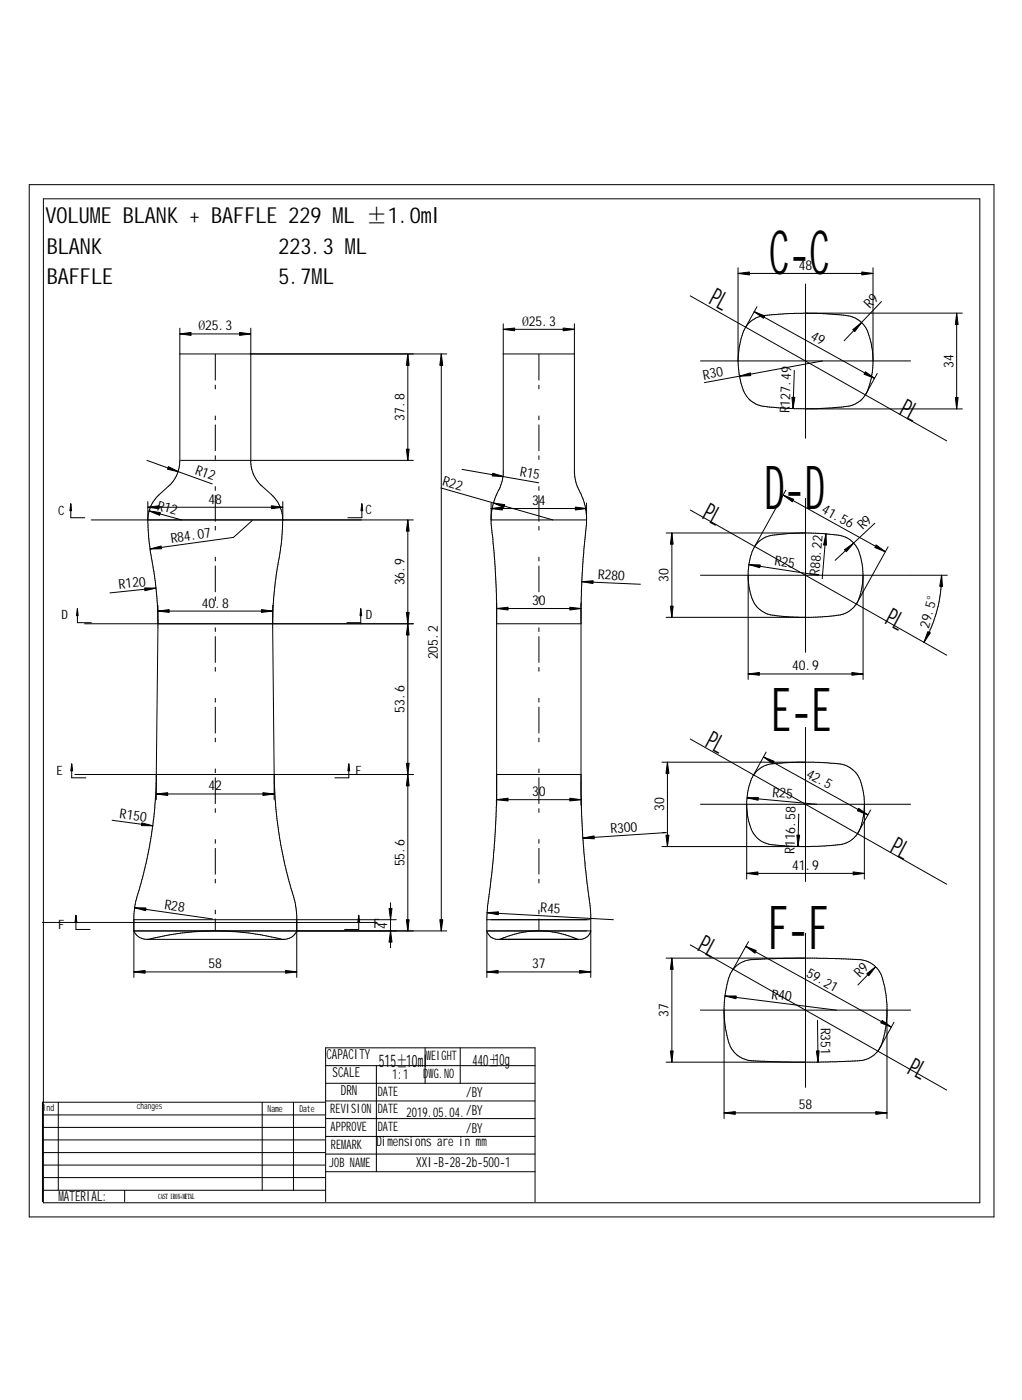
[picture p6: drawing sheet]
<svg xmlns="http://www.w3.org/2000/svg" width="235mm" height="322mm" viewBox="0 0 235 322" stroke-linecap="round" stroke-linejoin="round" font-family="sans-serif">
<g fill="none" stroke="#000" stroke-width=".23">
<path d="M6.7 42.5h222.2v237.8h-222.2zM10 45.8h215.6v231.2h-215.6zM41.4 75.6v31.4a7.6 7.6 0 0 1-2.6 5 13.6 13.6 0 0 0-3.7 3.9l-.8 1.9-.3 1.7M41.4 76.9h16.3M57.7 75.6v31a7.7 7.7 0 0 0 2.6 5.4 13.6 13.6 0 0 1 3.8 3.9 10 10 0 0 1 .9 6.4l-.3 3.2-1.3 8.2-.6 7h-26.4M115.9 74.6v34.6l-.3 1.6-.5 1.5a15.6 15.6 0 0 0-2 6.6M115.9 75.8h16.3M132.2 74.6v34.3a12.2 12.2 0 0 0 1.7 5.3 12.7 12.7 0 0 1 1.1 4.7M158.9 68.1l59.1 33.4M169.9 63h31.1M169.9 61.7v21.6a16.9 16.9 0 0 0 2 7.9 6.1 6.1 0 0 0 4.8 2.5l8.8 .5M173.7 71.8l27.7 15.4"/>
<path d="M174.3 70.6l-2.9 5.2a19.6 19.6 0 0 0-1.5 7.2M185.9 72.1l3.3 .1a34.7 34.7 0 0 1 7.4 .9 6.7 6.7 0 0 1 3.8 5.4l.4 2 .2 2M201 61.7v22.1l-.5 3.6a7.4 7.4 0 0 1-3.6 5.6 24.5 24.5 0 0 1-7.3 1.1l-4.1 .1M202.9 69.5l-8.5 9M220.3 72.1v22.1M221.6 72.1h-36.6l-5.3 .2a16.2 16.2 0 0 0-5.7 1l-1.3 .9-1 1.2M41.4 81.5h61.5M93.9 81.5v24.5M101.6 81.5v132.9M115.9 81.5h16.3M182.8 85.4l-.2 8.7M185.5 94.2h36.1"/>
<path d="M189.4 83.1l-27.2 5M202 86l-2.7 4.8M16.3 116v3.2h3.2M21 119.7h74.2M33.8 106l15.1 5.4M34 116.8h31.1M34 115.5l.2 8 .4 3.7 1.1 6.5 .5 4.2 .2 5M34.3 117.7l7.5 2M41.6 106h53.6M58.1 119.9l-4.3 3.9-19.3 2.6M65.1 115.5v4.2M83.3 116v3.2h-3.2"/>
<path d="M93.9 119.7v94.7M101.5 112.4l25.8 7.3M106.4 108.1l17.6 3.1M113.1 119.7h21.9M113.1 115.9v4.7l.8 8.7 .4 9.2v46.9M113.1 117.1h21.9M135 115.9v4.7l-.8 8.2-.4 10.5M158.9 117.5l59.1 33.4M180.3 114l23.5 13.1M180.9 112.9l-7.2 13.1M35.9 135.5l-10.6 1.1M36.4 139.4l-.4 44.8"/>
<path d="M62.8 139.4l.3 39M133.8 138.9v46.5M133.9 134l13.5 .6M153.4 122.8h33.1l3.3 .1a19.2 19.2 0 0 1 5.2 1 7.5 7.5 0 0 1 3.5 6l.2 2.6M154.7 122.8v19.4M172.3 133.3v.4a10.6 10.6 0 0 0 2.1 6.2 8.2 8.2 0 0 0 5.9 2.1l3.7 .2M172.4 130l16 2.5M183.2 122.8l-2.9 .2a8.5 8.5 0 0 0-5.6 1.8 8.7 8.7 0 0 0-2.3 5.1l-.1 1.7v24.9M184.4 122.8h-.4M190.2 123l-.9 10.3M198.7 133.3l-.2 1.7a7.3 7.3 0 0 1-4.3 6.4 38.8 38.8 0 0 1-7.3 .8h-33.5M198.7 132.5v24"/>
<path d="M198.7 132.5v.4M201.4 120.5l-9.1 8.6M204.5 125.9l-7.3 13.1M209.7 132.5h8.4M216.8 132.5l-.3 4.4-.5 2.8-1.5 4.6-1.8 3.6M17.8 140.2v3.2h3.2M19.5 143.7h75.7M62.8 142v.4M83.1 140.2v3.2h-3.3M114.3 143.7h19.5M114.3 140.2h19.5M172.3 155.2h26.4"/>
<path d="M16.5 175.9v3.2h3.3M17.2 178.4h78M63.1 178.4v5.8M63.1 178.4l.1 .4M80.3 175.9v3.2h-3.2M114.3 178.4h19.5M152.4 175.5h35l4.1 .3a6.5 6.5 0 0 1 7.1 5.9l.4 2.9v17.9M153.7 175.5v19.5M158.9 170.2l59.1 33.5M175.8 174.4l24 13.3M176.4 173.2l-3 5.4M182.3 175.6l-1.2 .1a17.2 17.2 0 0 0-5.3 .8 6.5 6.5 0 0 0-3.4 4.8l-.5 3.3v17.9"/>
<path d="M183.6 175.5l-.4 .1M25.8 188.9l9.4 1.3M35.2 190.2l-1.6 8.7-1.6 6.1a23.4 23.4 0 0 0-1.2 5.8v14.3M36 182.9h27.1M36 180.1l-.4 5.9-.4 4.2M63.2 180.5l.3 4.7a96.3 96.3 0 0 0 1.8 12.5l2 7.7a18.9 18.9 0 0 1 1 5.4v14.3M114.3 183.8l-.7 13.5-1.5 12.9v14.9M114.3 184.2h19.5M133.8 183l.6 13 1.6 13.7v15.4M152.5 191.8h.9l-19.2 1.2M171.9 185.9a12.2 12.2 0 0 0 2 6.6 6 6 0 0 0 5.1 2.2l3.8 .2M172 183.8l16.1 1.4"/>
<path d="M183.9 187.5l-.2 7.4M184 194.9l.4 .1M199 186.7l-.2 .8a8 8 0 0 1-3.3 6.3 16 16 0 0 1-6.1 1l-2.9 .2h-34.1M199 185.9v.4M200.4 186.5l-2.9 5.4M9.8 212.5h77M17.5 210.8v3.3h3.2M30.8 211.8h60.4M31 209.1l17.9 2.6M48.7 214.4l-7.1 .5-7.4 1.5M50.4 214.4l7.1 .5 7.5 1.5M68.3 214.4a3.2 3.2 0 0 1-2.9 2h-31.7a3.2 3.2 0 0 1-2.9-2h72.1"/>
<path d="M82.6 210.8v3.3h-3.3M89.9 207.9v10.4M112.1 214.4h23.9a2.54 2.54 0 0 1-2.4 2h-19.1a2.54 2.54 0 0 1-2.4-2zM112.1 211.8h23.6M112.1 210.2l29.1 1.6M123.4 214.4a25.9 25.9 0 0 0-8.5 2M124.7 214.4a23.4 23.4 0 0 1 8.1 1.9l.4 .1M158.9 217.6l59.1 33.5M171.7 218l33.5 18.5M171.9 201.2h27.1M172.3 216.9l-3.6 6.5M30.8 223.8h37.5"/>
<path d="M112.1 223.8h23.9M153.4 220.7h34.6l8.6 .3a6.2 6.2 0 0 1 6.9 5.8l.5 2 .2 2.6v26.2M154.7 220.7v23.9M166.7 233.5l.4 3.8a8.2 8.2 0 0 0 3.2 6.1 10.8 10.8 0 0 0 5.7 1l6.2 .2M166.9 229.4l25.7 3.2M183 220.7l-8.3 .2a6.7 6.7 0 0 0-6.2 2.7l-.4 .8-.6 2-.7 4.6-.1 26.6M188.2 235l.1 9.6M201.6 222.7l-4.1 4.2M204.2 233.9l-.4 3.8-1 3.2M205.8 235.4l-3.6 6.6M9.8 256.8h65M9.8 259.7h65"/>
<path d="M13.4 253.9v20.2M60.4 253.9v20.2M67.6 253.9v20.2M74.8 253.9h-65v22.9M75 249.5h48.2M75 245.4h48.2M75 257.6h48.2M75 253.6h48.2M86.7 245.4v24.5M97.9 241.3v8.2M106 241.3v8.2M166.7 256.3h37.5"/>
<path d="M202.2 242a6.7 6.7 0 0 1-6 2.4l-7.4 .2h-35.4M202.6 241.3l-.4 .7M9.8 262.5h65M9.8 265.5h65M9.8 268.3h65M10 271.2h65M10 274.1h65M28.7 274.1v2.7M75 276.8v-35.5h48.2v35.5M75 269.9h48.2M75 265.8h48.2M75 261.7h48.2"/>
</g>
<g fill="#000" stroke="#000" stroke-width=".23">
<path d="M41.4 76.9l2.6-.3v.6z" fill-rule="evenodd"/>
<path d="M55.2 76.6l2.5 .3-2.5 .3z" fill-rule="evenodd"/>
<path d="M115.9 75.8l2.6-.2v.6z" fill-rule="evenodd"/>
<path d="M129.7 75.6l2.5 .2-2.5 .4z" fill-rule="evenodd"/>
<path d="M169.9 63l2.7-.4v.7z" fill-rule="evenodd"/>
<path d="M173.7 71.8l2.4 1-.3 .5z" fill-rule="evenodd"/>
<path d="M196.3 75.9l2.1-1.6-1.6 2.1z" fill-rule="evenodd"/>
<path d="M198.4 62.6l2.6 .4-2.6 .3z" fill-rule="evenodd"/>
<path d="M220.3 72.1l.3 2.6h-.6z" fill-rule="evenodd"/>
<path d="M93.9 81.5l.3 2.6h-.6z" fill-rule="evenodd"/>
<path d="M101.6 81.5l.3 2.6h-.6z" fill-rule="evenodd"/>
<path d="M170.3 86.6l2.5-.7v.6z" fill-rule="evenodd"/>
<path d="M182.3 91.5h.7l-.4 2.6z" fill-rule="evenodd"/>
<path d="M199.3 85.6l2.1 1.6-2.5-1z" fill-rule="evenodd"/>
<path d="M220 91.6h.6l-.3 2.6z" fill-rule="evenodd"/>
<path d="M16.3 116l.2 1.6h-.4z" fill-rule="evenodd"/>
<path d="M34 116.8l2.6-.3v.7z" fill-rule="evenodd"/>
<path d="M34.3 117.7l2.6 .4-.2 .6z" fill-rule="evenodd"/>
<path d="M38.8 107.5l2.3 1.2-2.5-.6z" fill-rule="evenodd"/>
<path d="M62.5 116.5l2.6 .3-2.6 .4z" fill-rule="evenodd"/>
<path d="M83.3 116l.2 1.6h-.4z" fill-rule="evenodd"/>
<path d="M93.6 103.4h.6l-.3 2.6z" fill-rule="evenodd"/>
<path d="M113.5 109l2.5 .8-2.7-.2z" fill-rule="evenodd"/>
<path d="M113.1 117.1l2.6-.3v.7z" fill-rule="evenodd"/>
<path d="M113.6 115.9l2.6 .3-.2 .7z" fill-rule="evenodd"/>
<path d="M132.5 116.8l2.5 .3-2.5 .4z" fill-rule="evenodd"/>
<path d="M180.3 114l2.5 1-.4 .6z" fill-rule="evenodd"/>
<path d="M33.3 135.4l2.6 .1-2.5 .5z" fill-rule="evenodd"/>
<path d="M34.5 126.4l2.6-.6 .1 .6z" fill-rule="evenodd"/>
<path d="M93.9 119.7l.3 2.6h-.6z" fill-rule="evenodd"/>
<path d="M114.3 140.2l2.7-.3v.6z" fill-rule="evenodd"/>
<path d="M131.2 139.9l2.6 .3-2.6 .3z" fill-rule="evenodd"/>
<path d="M133.9 134l2.7-.2-.1 .6z" fill-rule="evenodd"/>
<path d="M154.7 122.8l.3 2.5h-.7z" fill-rule="evenodd"/>
<path d="M154.3 139.6h.7l-.3 2.6z" fill-rule="evenodd"/>
<path d="M172.4 130l2.6 .1-.1 .7z" fill-rule="evenodd"/>
<path d="M190.2 123l.1 2.5h-.7z" fill-rule="evenodd"/>
<path d="M194.4 126.6l2.2-1.5-1.7 2z" fill-rule="evenodd"/>
<path d="M201.7 125.5l2.1 1.6-2.4-1z" fill-rule="evenodd"/>
<path d="M216.8 132.5l.2 2.6-.6-.1z" fill-rule="evenodd"/>
<path d="M17.8 140.2l.2 1.6h-.4z" fill-rule="evenodd"/>
<path d="M36.4 140.7l2.5-.3v.6z" fill-rule="evenodd"/>
<path d="M60.2 140.4l2.6 .3-2.6 .3z" fill-rule="evenodd"/>
<path d="M83.1 140.2l.2 1.6h-.4z" fill-rule="evenodd"/>
<path d="M93.6 141h.6l-.3 2.7z" fill-rule="evenodd"/>
<path d="M93.9 143.7l.3 2.5h-.6z" fill-rule="evenodd"/>
<path d="M172.3 155.2l2.5-.3v.6z" fill-rule="evenodd"/>
<path d="M196.1 154.9l2.6 .3-2.6 .3z" fill-rule="evenodd"/>
<path d="M213.6 145.5l.6 .2-1.5 2.2z" fill-rule="evenodd"/>
<path d="M16.5 175.9l.2 1.6h-.4z" fill-rule="evenodd"/>
<path d="M80.3 175.9l.2 1.6h-.4z" fill-rule="evenodd"/>
<path d="M93.6 175.8h.6l-.3 2.6z" fill-rule="evenodd"/>
<path d="M153.7 175.5l.3 2.6h-.7z" fill-rule="evenodd"/>
<path d="M175.8 174.4l2.4 .9-.3 .6z" fill-rule="evenodd"/>
<path d="M32.6 189.5l2.6 .7-2.6-.1z" fill-rule="evenodd"/>
<path d="M36 182.9l2.6-.3v.6z" fill-rule="evenodd"/>
<path d="M60.5 182.6l2.6 .3-2.6 .3z" fill-rule="evenodd"/>
<path d="M93.9 178.4l.3 2.6h-.6z" fill-rule="evenodd"/>
<path d="M114.3 184.2l2.7-.4v.7z" fill-rule="evenodd"/>
<path d="M131.2 183.8l2.6 .4-2.6 .3z" fill-rule="evenodd"/>
<path d="M134.2 193l2.6-.5v.7z" fill-rule="evenodd"/>
<path d="M153.3 192.3h.7l-.3 2.7z" fill-rule="evenodd"/>
<path d="M172 183.8l2.6-.1-.1 .6z" fill-rule="evenodd"/>
<path d="M183.5 192.3h.6l-.4 2.6z" fill-rule="evenodd"/>
<path d="M197.7 186.2l2.1 1.5-2.4-1z" fill-rule="evenodd"/>
<path d="M17.5 210.8l.2 1.6h-.4z" fill-rule="evenodd"/>
<path d="M31 209.1h2.6l-.1 .6z" fill-rule="evenodd"/>
<path d="M82.6 210.8l.2 1.6h-.4z" fill-rule="evenodd"/>
<path d="M89.9 214.4l.4 2.6h-.7z" fill-rule="evenodd"/>
<path d="M89.6 209.2h.7l-.4 2.6z" fill-rule="evenodd"/>
<path d="M93.6 211.8h.6l-.3 2.6z" fill-rule="evenodd"/>
<path d="M101.3 211.8h.6l-.3 2.6z" fill-rule="evenodd"/>
<path d="M112.1 210.2l2.7-.2-.1 .7z" fill-rule="evenodd"/>
<path d="M171.7 218l2.4 .9-.3 .6z" fill-rule="evenodd"/>
<path d="M171.9 201.2l2.6-.4v.7z" fill-rule="evenodd"/>
<path d="M196.4 200.8l2.6 .4-2.6 .3z" fill-rule="evenodd"/>
<path d="M30.8 223.8l2.6-.3v.6z" fill-rule="evenodd"/>
<path d="M65.7 223.5l2.6 .3-2.6 .3z" fill-rule="evenodd"/>
<path d="M112.1 223.8l2.6-.3v.6z" fill-rule="evenodd"/>
<path d="M133.4 223.5l2.6 .3-2.6 .3z" fill-rule="evenodd"/>
<path d="M154.7 220.7l.3 2.6h-.7z" fill-rule="evenodd"/>
<path d="M166.9 229.4h2.6v.6z" fill-rule="evenodd"/>
<path d="M199.6 224.3l2-1.6-1.6 2z" fill-rule="evenodd"/>
<path d="M203.1 235l2.1 1.5-2.4-.9z" fill-rule="evenodd"/>
<path d="M154.3 242h.7l-.3 2.6z" fill-rule="evenodd"/>
<path d="M166.7 256.3l2.6-.3v.7z" fill-rule="evenodd"/>
<path d="M188 242h.6l-.3 2.6z" fill-rule="evenodd"/>
<path d="M201.6 256l2.6 .3-2.6 .4z" fill-rule="evenodd"/>
</g>
<path d="M161.2 83.1h48.5M185.5 101v-35.7M161.2 132.5h48.5M185.5 150.3v-35.6M161.2 185.2h48.5M185.5 203.1v-35.6M161.2 232.6h48.5M185.5 250.5v-35.6" fill="none" stroke="#000" stroke-width=".23" stroke-dasharray="103.6 12.2 4.1 12.2" stroke-linecap="butt"/>
<path d="M49.6 81.5v132.9M124.1 81.5v132.9" fill="none" stroke="#000" stroke-width=".23" stroke-dasharray="6.1 1 1" stroke-linecap="butt"/>
<g font-size="14">
<text x="177.1" y="63">C-C</text>
<text x="176" y="117.3">D-D</text>
<text x="177.5" y="168.4">E-E</text>
<text x="176.8" y="218.7">F-F</text>
</g>
<g font-size="5.8">
<text x="162.9" y="69.8" transform="rotate(28 162.9 69.8)">PL</text>
<text x="206.8" y="95.4" transform="rotate(28 206.8 95.4)">PL</text>
<text x="161.4" y="119.4" transform="rotate(28 161.4 119.4)">PL</text>
<text x="203.5" y="143.5" transform="rotate(28 203.5 143.5)">PL</text>
<text x="162.1" y="171.8" transform="rotate(28 162.1 171.8)">PL</text>
<text x="204.6" y="196.1" transform="rotate(28 204.6 196.1)">PL</text>
<text x="160.4" y="218.7" transform="rotate(28 160.4 218.7)">PL</text>
<text x="208.7" y="247" transform="rotate(28 208.7 247)">PL</text>
</g>
<g font-size="5.1">
<text x="10.5" y="51.4">VOLUME BLANK + BAFFLE 229 ML ±1.0ml</text>
<text x="10.8" y="58.4">BLANK</text>
<text x="64.1" y="58.4">223.3 ML</text>
<text x="10.8" y="65.5">BAFFLE</text>
<text x="64.1" y="65.5">5.7ML</text>
</g>
<text font-size="4" x="87.2" y="245.8">515±10ml</text>
<text font-size="3.6" x="108.8" y="245.5">440±10g</text>
<g font-size="3.2">
<text x="75.1" y="244">CAPACITY</text>
<text x="76.6" y="248">SCALE</text>
<text x="90.3" y="248.5">1:1</text>
<text x="78.5" y="252.2">DRN</text>
<text x="107.4" y="252.7">/BY</text>
<text x="86.7" y="263.9">Dimensions are in mm</text>
<text x="107.4" y="260.8">/BY</text>
<text x="95.8" y="268.8">XXI-B-28-2b-500-1</text>
<text x="13.5" y="276.5">MATERIAL:</text>
</g>
<g font-size="3.1">
<text x="183.9" y="62.2">48</text>
<text x="200.3" y="71.1" transform="rotate(-46 200.3 71.1)">R9</text>
<text x="45.7" y="76.1">Ø25.3</text>
<text x="120.2" y="75">Ø25.3</text>
<text x="186.5" y="78" transform="rotate(29 186.5 78)">49</text>
<text x="162.1" y="87.4" transform="rotate(-10 162.1 87.4)">R30</text>
<text x="219.5" y="84.7" transform="rotate(-90 219.5 84.7)">34</text>
<text x="181.8" y="95.2" transform="rotate(-88 181.8 95.2)">R127.49</text>
<text x="93.1" y="96.9" transform="rotate(-90 93.1 96.9)">37.8</text>
<text x="44.7" y="109.1" transform="rotate(20 44.7 109.1)">R12</text>
<text x="101.7" y="111.7" transform="rotate(16 101.7 111.7)">R22</text>
<text x="119.6" y="109.6" transform="rotate(10 119.6 109.6)">R15</text>
<text x="36" y="117.4" transform="rotate(15 36 117.4)">R12</text>
<text x="48" y="116">48</text>
<text x="122.5" y="116.3">34</text>
<text x="189" y="118" transform="rotate(29 189 118)">41.56</text>
<text x="39.5" y="125" transform="rotate(-8 39.5 125)">R84.07</text>
<text x="198.6" y="122.1" transform="rotate(-43 198.6 122.1)">R9</text>
<text x="178.2" y="130.2" transform="rotate(9 178.2 130.2)">R25</text>
<text x="27.5" y="135.6" transform="rotate(-6 27.5 135.6)">R120</text>
<text x="93.1" y="134.8" transform="rotate(-90 93.1 134.8)">36.9</text>
<text x="137.6" y="133.4" transform="rotate(3 137.6 133.4)">R280</text>
<text x="153.9" y="134" transform="rotate(-90 153.9 134)">30</text>
<text x="188.6" y="132.7" transform="rotate(-85 188.6 132.7)">R88.22</text>
<text x="46.5" y="139.9">40.8</text>
<text x="122.5" y="139.4">30</text>
<text x="213.9" y="144.8" transform="rotate(-75 213.9 144.8)">29.5°</text>
<text x="100.8" y="151.9" transform="rotate(-90 100.8 151.9)">205.2</text>
<text x="182.4" y="154.4">40.9</text>
<text x="93.1" y="164.1" transform="rotate(-90 93.1 164.1)">53.6</text>
<text x="185.4" y="178.8" transform="rotate(29 185.4 178.8)">42.5</text>
<text x="48" y="182.1">42</text>
<text x="122.5" y="183.4">30</text>
<text x="177.8" y="183.5" transform="rotate(5 177.8 183.5)">R25</text>
<text x="27.5" y="188.4" transform="rotate(8 27.5 188.4)">R150</text>
<text x="140.6" y="191.8" transform="rotate(-4 140.6 191.8)">R300</text>
<text x="152.9" y="186.8" transform="rotate(-90 152.9 186.8)">30</text>
<text x="182.9" y="196.7" transform="rotate(-89 182.9 196.7)">R116.58</text>
<text x="93.1" y="199.5" transform="rotate(-90 93.1 199.5)">55.6</text>
<text x="182.4" y="200.3">41.9</text>
<text x="37.8" y="209.3" transform="rotate(8 37.8 209.3)">R28</text>
<text x="89.2" y="213.9" transform="rotate(-90 89.2 213.9)">4</text>
<text x="124.4" y="210.1" transform="rotate(3 124.4 210.1)">R45</text>
<text x="48" y="223">58</text>
<text x="122.5" y="223">37</text>
<text x="185.4" y="224.7" transform="rotate(29 185.4 224.7)">59.21</text>
<text x="198" y="225.3" transform="rotate(-46 198 225.3)">R9</text>
<text x="177.5" y="230" transform="rotate(7 177.5 230)">R40</text>
<text x="153.9" y="234.2" transform="rotate(-90 153.9 234.2)">37</text>
<text x="189" y="236.7" transform="rotate(89 189 236.7)">R351</text>
<text x="183.9" y="255.5">58</text>
</g>
<g font-size="3">
<text x="13.4" y="118.7">C</text>
<text x="84.2" y="118.5">C</text>
<text x="14.2" y="142.6">D</text>
<text x="84.2" y="142.6">D</text>
<text x="13" y="178.4">E</text>
<text x="81.8" y="178.5">E</text>
<text x="13.4" y="213.9">F</text>
<text x="86" y="213.8">F</text>
<text x="98.1" y="244.1">WEIGHT</text>
<text x="97.5" y="248.3">D</text>
<text x="98.6" y="248.3">WG.NO</text>
<text x="76" y="256.4">REVISION</text>
<text x="87" y="252.3">DATE</text>
<text x="87" y="256.4">DATE 2019.05.04./BY</text>
<text x="76.1" y="260.5">APPROVE</text>
<text x="87" y="260.5">DATE</text>
<text x="75.8" y="268.7">JOB NAME</text>
<text x="76.2" y="264.6">REMARK</text>
</g>
<g font-size="2.2">
<text x="9.9" y="255.8">Ind</text>
<text x="61.6" y="256">Name</text>
<text x="68.9" y="256.1">Date</text>
</g>
<text font-size="2.1" x="31.5" y="255.4">changes</text>
<text font-size="1.7" x="36.4" y="276">CAST IRON+METAL</text>
</svg>
